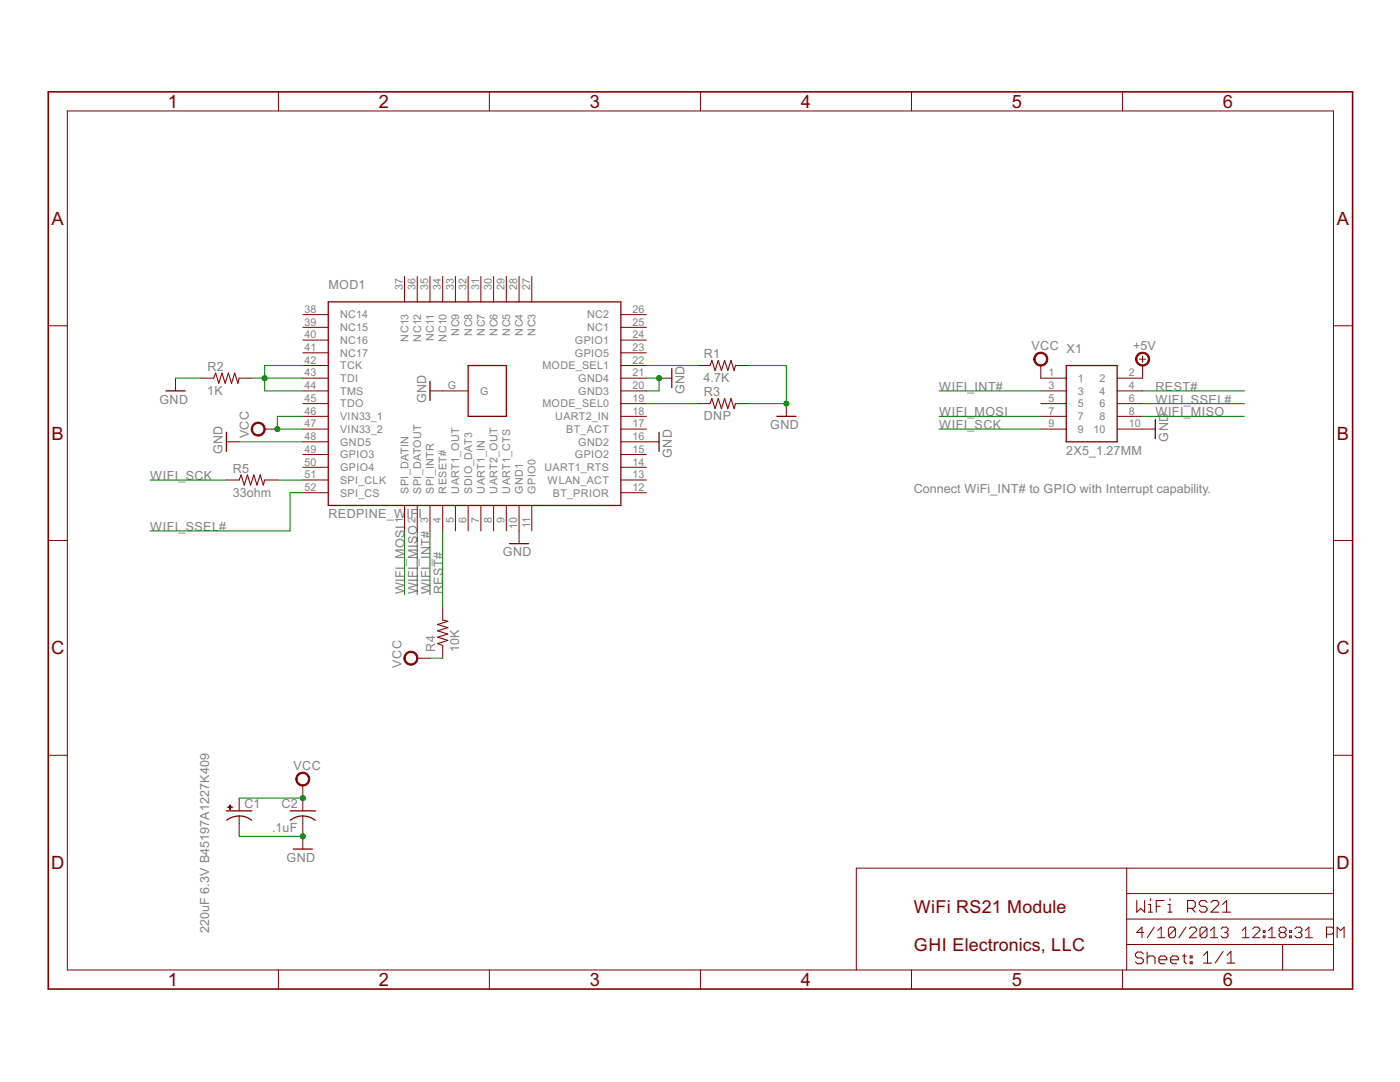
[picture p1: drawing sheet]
<svg xmlns="http://www.w3.org/2000/svg" width="279mm" height="216mm" viewBox="0 0 279 216" stroke-linecap="round" stroke-linejoin="round" font-family="sans-serif">
<g fill="none" stroke="#800000" stroke-width=".25">
<path d="M33.1 78h3.8M65.5 60.2h58.4v40.7h-58.4zM85.8 76.1v3.8M93.4 72.9h7.6v10.2h-7.6zM134.1 73.6v3.8M212.8 72.9h10.1v15.3h-10.1zM45.2 86.3v3.8M131.5 86.3v3.8M155 83.1h3.8M230.6 83.7v3.8M101.7 108.5h3.8M45.2 161.8h5.1"/>
<path d="M45.3 163.7a4 4 0 0 1 4.9 0M57.9 161.8h5.1M57.9 163.7a4 4 0 0 1 5 0M58.5 169.4h3.8"/>
</g>
<g fill="none" stroke="#800000" stroke-width=".2">
<path d="M55.6 18.3v3.8M97.7 18.3v3.8M139.8 18.3v3.8M181.9 18.3v3.8M224 18.3v3.8M13.4 22.1h252.7v171.4h-252.7zM80.7 55.2v5M83.3 55.2v5M85.8 55.2v5M88.3 55.2v5M90.9 55.2v5M93.4 55.2v5"/>
<path d="M96 55.2v5M98.5 55.2v5M101 55.2v5M103.6 55.2v5M106.1 55.2v5M9.6 65h3.8M35 75.5v2.5M40.1 75.5h2.6M47.7 75.5h2.6M60.4 75.5h5.1M60.4 78h5.1M60.4 72.9h5.1"/>
<path d="M60.4 70.4h5.1M60.4 67.9h5.1M60.4 65.3h5.1M60.4 62.8h5.1M85.8 78h7.6M123.9 75.5h5.1M123.9 78h5.1M123.9 72.9h5.1M123.9 70.4h5.1M123.9 67.9h5.1M123.9 65.3h5.1M123.9 62.8h5.1"/>
<path d="M131.5 75.5h2.6M139.1 72.9h2.6M146.8 72.9h2.5M207.7 72.9v2.6h5.1M207.7 78h5.1M222.9 78h5.1M227.4 71.7h1.3M228 71v1.3M228 72.9v2.6h-5.1M266.1 65h3.8M45.2 95.8h2.5M45.2 88.2h2.5"/>
<path d="M52.8 85.6h2.6M52.8 95.8h2.6M60.4 85.6h5.1M60.4 80.5h5.1M60.4 83.1h5.1M60.4 98.3h5.1M60.4 95.8h5.1M60.4 93.2h5.1M60.4 90.7h5.1M60.4 88.2h5.1M123.9 85.6h5.1M123.9 80.5h5.1"/>
<path d="M123.9 83.1h5.1M123.9 98.3h5.1M123.9 95.8h5.1M123.9 93.2h5.1M123.9 90.7h5.1M123.9 88.2h7.6M139.1 80.5h2.6M146.8 80.5h2.5M156.9 80.5v2.6M207.7 85.6h5.1M207.7 80.5h5.1M207.7 83.1h5.1"/>
<path d="M222.9 85.6h7.7M222.9 80.5h5.1M222.9 83.1h5.1M9.6 107.8h3.8M80.7 100.9v5M83.3 100.9v5M85.8 100.9v5M88.3 100.9v5M90.9 100.9v5M93.4 100.9v5M96 100.9v5M98.5 100.9v5"/>
<path d="M101 100.9v5M103.6 100.9v7.6M106.1 100.9v5M266.1 107.8h3.8M83.3 131.3h2.5M88.3 121.2v2.5M88.3 128.8v2.5M9.6 150.7h3.8M47.7 159.3v2.5M60.4 156.7v5.1M266.1 150.7h3.8M47.7 162.8v4.1"/>
<path d="M60.4 162.8v6.6M224.9 173.2v20.3M224.9 178.3h41.2M266.1 173.2h-95.2v20.3M55.6 193.5v3.9M97.7 193.5v3.9M139.8 193.5v3.9M181.9 193.5v3.9M224 193.5v3.9M224.9 188.5h41.2M224.9 183.4h41.2M228.3 186.1h-1.5l1.1-1.1v2.1"/>
<path d="M230.4 185l-1.4 2.1M231.1 185.7l.7-.7v2.1M231.1 187.1h1.4M234.6 185.4v1.4l-.4 .3h-.7l-.3-.3M234.6 185.4l-.4-.4h-.7l-.3 .4v1.4M234.6 185.4l-1.4 1.4M236.7 185l-1.4 2.1M237.4 185.4l.3-.4h.7l.4 .4v.3l-1.4 1.4h1.4M240.9 185.4v1.4l-.4 .3h-.7l-.3-.3M240.9 185.4l-.4-.4h-.7l-.3 .4v1.4M240.9 185.4l-1.4 1.4M241.6 187.1h1.4"/>
<path d="M241.6 185.7l.7-.7v2.1M243.7 185.4l.3-.4h.8l.3 .4v.3l-.3 .4M244.4 186.1h.4M244.8 186.1l.3 .3v.4l-.3 .3h-.8l-.3-.3M247.9 187.1h1.4M247.9 185.7l.7-.7v2.1M250 185.4l.4-.4h.7l.3 .4v.3l-1.4 1.4h1.4M252.1 185.7h.4v.4h-.4zM252.1 186.8h.4v.3h-.4zM253.2 187.1h1.4M253.2 185.7l.7-.7v2.1M255.6 186.1h.7"/>
<path d="M255.6 186.1l-.3 .3v.4l.3 .3h.7l.4-.3v-.4l-.4-.3M255.6 186.1l-.3-.4v-.3l.3-.4h.7l.4 .4v.3l-.4 .4M256 188.5v5M257.4 185.7h.3v.4h-.3zM257.4 186.8h.3v.3h-.3zM258.4 185.4l.4-.4h.7l.3 .4v.3l-.3 .4M259.1 186.1h.4M259.5 186.1l.3 .3v.4l-.3 .3h-.7l-.4-.3M260.5 187.1h1.4M260.5 185.7l.7-.7v2.1M266.1 185.4l-.3-.4h-1.1v2.1M266.1 186.1l-.3 .3h-1.1"/>
<path d="M266.8 187.1v-2.1l.7 .7 .7-.7v2.1"/>
</g>
<g fill="#800000" stroke="#800000" stroke-width=".2">
<path d="M227 70.7a1.4 1.4 0 0 1 2.2 .2 1.4 1.4 0 0 1-.8 2.1 1.4 1.4 0 0 1-1.8-1.3h.3a1.15 1.15 0 0 1 1.6-1.1 1.15 1.15 0 0 1 .3 1.9 1.15 1.15 0 0 1-1.9-.6v-.2h-.3z" fill-rule="evenodd"/>
<path d="M206.7 70.7a1.4 1.4 0 0 1 2.2 .2 1.4 1.4 0 0 1-.8 2.1 1.4 1.4 0 0 1-1.8-1.3h.3a1.15 1.15 0 0 1 1.6-1.1 1.15 1.15 0 0 1 .3 1.9 1.15 1.15 0 0 1-1.9-.6v-.2h-.3z" fill-rule="evenodd"/>
<path d="M59.4 154.5a1.4 1.4 0 0 1 2.2 .2 1.4 1.4 0 0 1-.8 2.1 1.4 1.4 0 0 1-1.8-1.3h.3a1.14 1.14 0 0 1 1.7-1 1.14 1.14 0 0 1 .1 1.9 1.14 1.14 0 0 1-1.8-.7v-.2h-.3z" fill-rule="evenodd"/>
<path d="M81 130.4a1.4 1.4 0 0 1 2.2 .2 1.4 1.4 0 0 1-.8 2.1 1.4 1.4 0 0 1-1.8-1.4h.3a1.15 1.15 0 0 1 1.6-1 1.15 1.15 0 0 1 .3 1.9 1.15 1.15 0 0 1-1.9-.6v-.3h-.3z" fill-rule="evenodd"/>
<path d="M50.5 84.7a1.4 1.4 0 0 1 2.2 .2 1.4 1.4 0 0 1-.8 2.1 1.4 1.4 0 0 1-1.8-1.4h.3a1.14 1.14 0 0 1 1.7-.9 1.14 1.14 0 0 1 .1 1.9 1.14 1.14 0 0 1-1.8-.7v-.3h-.3z" fill-rule="evenodd"/>
</g>
<g fill="#800000" stroke="#800000" stroke-width=".2">
<path d="M45.5 161h.9v.1h-.9z"/>
<path d="M45.8 160.6h.2v.9h-.2z"/>
</g>
<g fill="none" stroke="#800000" stroke-width=".21">
<path d="M42.7 75.5l.3-1.1 .7 2.1 .6-2.1 .6 2.1 .7-2.1 .6 2.1 .6-2.1 .7 2.1 .2-1M141.7 72.9l.4-1 .6 2 .6-2 .7 2 .6-2 .6 2 .7-2 .6 2 .3-1M47.7 95.8l.4-1 .6 2 .7-2 .6 2 .7-2 .6 2 .6-2 .7 2 .2-1M141.7 80.5l.4-1 .6 2.1 .6-2.1 .7 2.1 .6-2.1 .6 2.1 .7-2.1 .6 2.1 .3-1.1M88.3 123.7l1.1 .3-2.1 .6 2.1 .6-2.1 .7 2.1 .6-2.1 .6 2.1 .7-2.1 .6 1 .4M226.9 179.7v2.3l.7-.7 .8 .7v-2.3M229.6 179.3v.4M232.3 179.7h-1.5v2.3M233.5 179.3v.4M228.2 190.4l-.4-.4h-.8l-.4 .4v.4l.4 .3h.8l.4 .4v.4l-.4 .4h-.8l-.4-.4M228.9 190v2.3M228.9 191.1l.4-.3h.8l.4 .3v1.2"/>
<path d="M229.2 180.5h.4v1.5M229.2 182h.8M230.8 180.8h.7M231.3 191.5h1.6v-.4l-.4-.3h-.8l-.4 .3v.8l.4 .4h.8M233.1 180.5h.4v1.5M233.1 182h.8M233.6 191.5h1.6v-.4l-.4-.3h-.8l-.4 .3v.8l.4 .4h.8M236 190.8h.7M236.3 190.4v1.5l.4 .4M237 181.3h1.2l.3-.5v-.7l-.3-.4h-1.2v2.3M237.5 190.8h.4v.3h-.4zM237.5 191.9h.4v.4h-.4z"/>
<path d="M237.8 181.3l.7 .7M240.2 190.6l.8-.8v2.4M240.2 192.2h1.6M240.9 180.1l-.4-.4h-.8l-.4 .4v.4l.4 .3h.8l.4 .5v.3l-.4 .4h-.8l-.4-.4M241.7 180.1l.4-.4h.7l.4 .4v.4l-1.5 1.5h1.5M244 182h1.6M244 180.5l.8-.8v2.3M244.1 189.8l-1.6 2.4M244.9 192.2h1.5M244.9 190.6l.8-.8v2.4"/>
</g>
<path d="M9.6 18.3h260.3v179.1h-260.3z" fill="none" stroke="#800000" stroke-width=".32"/>
<g fill="none" stroke="#008000" stroke-width=".2">
<path d="M35 75.5h5.1M50.3 75.5h10.1M60.4 72.9h-7.6v5.1h7.6M129 72.9h10.1M129 75.5h2.5v2.5h-2.5M149.3 72.9h7.6v7.6h-7.6M187.4 78h20.3M228 78h20.3M30 95.8h15.2M47.7 88.2h12.7M55.4 95.8h5M60.4 83.1h-5v2.5h5"/>
<path d="M60.4 98.3h-2.5v7.6h-27.9M129 80.5h10.1M187.4 85.6h20.3M187.4 83.1h20.3M228 83.1h20.3M228 80.5h20.3M80.7 105.9v12.7M83.3 105.9v12.7M85.8 105.9v12.7M88.3 105.9v15.3M85.8 131.3h2.5M47.7 159.3h12.7"/>
<path d="M47.7 166.9h12.7"/>
</g>
<g fill="#008000" stroke="#008000" stroke-width=".2">
<circle cx="60.4" cy="159.3" r=".51"/>
<circle cx="55.4" cy="85.6" r=".51"/>
<circle cx="60.4" cy="166.9" r=".51"/>
<circle cx="156.9" cy="80.5" r=".51"/>
<circle cx="131.5" cy="75.5" r=".51"/>
<circle cx="52.8" cy="75.5" r=".51"/>
</g>
<g font-size="4.1" fill="#800000">
<text x="33.5" y="21.5">1</text>
<text x="75.6" y="21.5">2</text>
<text x="117.7" y="21.5">3</text>
<text x="159.8" y="21.5">4</text>
<text x="201.9" y="21.5">5</text>
<text x="244.1" y="21.5">6</text>
<text x="10.3" y="44.9">A</text>
<text x="266.8" y="44.9">A</text>
<text x="10.3" y="87.7">B</text>
<text x="266.8" y="87.7">B</text>
<text x="10.2" y="130.6">C</text>
<text x="266.7" y="130.6">C</text>
<text x="10.2" y="173.4">D</text>
<text x="266.7" y="173.4">D</text>
<text x="33.5" y="196.7">1</text>
<text x="75.6" y="196.7">2</text>
<text x="117.7" y="196.7">3</text>
<text x="159.8" y="196.7">4</text>
<text x="201.9" y="196.7">5</text>
<text x="244.1" y="196.7">6</text>
</g>
<g font-size="4" fill="#800000">
<text x="182.4" y="182.1">WiFi RS21 Module</text>
<text x="182.4" y="189.7">GHI Electronics, LLC</text>
</g>
<g font-size="2.8" fill="#808080">
<text x="65.5" y="57.7">MOD1</text>
<text x="140.5" y="71.4">R1</text>
<text x="205.9" y="69.8">VCC X1</text>
<text x="226.1" y="69.8">+5V</text>
<text x="41.4" y="74">R2</text>
<text x="140.4" y="76.2">4.7K</text>
<text x="31.8" y="80.5">GND</text>
<text x="41.4" y="78.8">1K</text>
<text x="85.1" y="80.5" transform="rotate(-90 85.1 80.5)">GND</text>
<text x="136.6" y="78.7" transform="rotate(-90 136.6 78.7)">GND</text>
<text x="140.5" y="83.8">DNP</text>
<text x="140.5" y="79">R3</text>
<text x="187.4" y="83.1">WIFI_MOSI</text>
<text x="187.4" y="78">WIFI_INT#</text>
<text x="230.6" y="78">REST#</text>
<text x="230.6" y="83.1">WIFI_MISO</text>
<text x="230.6" y="80.5">WIFI_SSEL#</text>
<text x="49.6" y="87.5" transform="rotate(-90 49.6 87.5)">VCC</text>
<text x="153.7" y="85.6">GND</text>
<text x="187.4" y="85.6">WIFI_SCK</text>
<text x="233.1" y="88.1" transform="rotate(-90 233.1 88.1)">GND</text>
<text x="30" y="95.8">WIFI_SCK</text>
<text x="44.4" y="90.7" transform="rotate(-90 44.4 90.7)">GND</text>
<text x="46.5" y="94.3">R5</text>
<text x="134.1" y="91.4" transform="rotate(-90 134.1 91.4)">GND</text>
<text x="212.8" y="90.7">2X5_1.27MM</text>
<text x="46.5" y="99.1">33ohm</text>
<text x="182.4" y="98.3">Connect WiFi_INT# to GPIO with Interrupt capability.</text>
<text x="30" y="105.9">WIFI_SSEL#</text>
<text x="65.5" y="103.4">REDPINE_W</text>
<text x="81.1" y="103.4">IF</text>
<text x="83.5" y="103.4">I</text>
<text x="100.4" y="111">GND</text>
<text x="80.7" y="118.6" transform="rotate(-90 80.7 118.6)">WIFI_MOSI</text>
<text x="83.3" y="118.6" transform="rotate(-90 83.3 118.6)">WIFI_MISO</text>
<text x="85.8" y="118.6" transform="rotate(-90 85.8 118.6)">WIFI_INT#</text>
<text x="88.4" y="118.6" transform="rotate(-90 88.4 118.6)">REST#</text>
<text x="86.9" y="130" transform="rotate(-90 86.9 130)">R4</text>
<text x="91.7" y="130.1" transform="rotate(-90 91.7 130.1)">10K</text>
<text x="80.1" y="133.2" transform="rotate(-90 80.1 133.2)">VCC</text>
<text x="58.6" y="153.6">VCC</text>
<text x="48.8" y="161.2">C1</text>
<text x="56.2" y="161.2">C2</text>
<text x="54.3" y="166">.1uF</text>
<text x="57.2" y="172">GND</text>
<text x="41.8" y="186.2" transform="rotate(-90 41.8 186.2)">220uF 6.3V B45197A1227K409</text>
</g>
<g font-size="2.4" fill="#808080">
<text x="80.4" y="57.9" transform="rotate(-90 80.4 57.9)">37</text>
<text x="82.9" y="57.9" transform="rotate(-90 82.9 57.9)">36</text>
<text x="85.5" y="57.9" transform="rotate(-90 85.5 57.9)">35</text>
<text x="88" y="57.9" transform="rotate(-90 88 57.9)">34</text>
<text x="90.5" y="57.9" transform="rotate(-90 90.5 57.9)">33</text>
<text x="93.1" y="57.9" transform="rotate(-90 93.1 57.9)">32</text>
<text x="95.6" y="57.9" transform="rotate(-90 95.6 57.9)">31</text>
<text x="98.2" y="57.9" transform="rotate(-90 98.2 57.9)">30</text>
<text x="100.7" y="57.9" transform="rotate(-90 100.7 57.9)">29</text>
<text x="103.2" y="57.9" transform="rotate(-90 103.2 57.9)">28</text>
<text x="105.8" y="57.9" transform="rotate(-90 105.8 57.9)">27</text>
<text x="60.8" y="62.4">38</text>
<text x="60.8" y="65">39</text>
<text x="67.9" y="63.5">NC14</text>
<text x="117.2" y="63.5">NC2</text>
<text x="126.2" y="65">25</text>
<text x="126.2" y="62.4">26</text>
<text x="60.8" y="67.5">40</text>
<text x="60.8" y="70">41</text>
<text x="67.9" y="66.1">NC15</text>
<text x="67.9" y="68.6">NC16</text>
<text x="67.9" y="71.2">NC17</text>
<text x="81.5" y="68.2" transform="rotate(-90 81.5 68.2)">NC13</text>
<text x="84" y="68.2" transform="rotate(-90 84 68.2)">NC12</text>
<text x="86.6" y="68" transform="rotate(-90 86.6 68)">NC11</text>
<text x="89.1" y="68.2" transform="rotate(-90 89.1 68.2)">NC10</text>
<text x="91.7" y="67" transform="rotate(-90 91.7 67)">NC9</text>
<text x="94.2" y="67" transform="rotate(-90 94.2 67)">NC8</text>
<text x="96.7" y="67" transform="rotate(-90 96.7 67)">NC7</text>
<text x="99.3" y="67" transform="rotate(-90 99.3 67)">NC6</text>
<text x="101.8" y="67" transform="rotate(-90 101.8 67)">NC5</text>
<text x="104.4" y="67" transform="rotate(-90 104.4 67)">NC4</text>
<text x="106.9" y="67" transform="rotate(-90 106.9 67)">NC3</text>
<text x="114.7" y="71.2">GPIO5</text>
<text x="114.7" y="68.6">GPIO1</text>
<text x="117.2" y="66.1">NC1</text>
<text x="126.2" y="70">23</text>
<text x="126.2" y="67.5">24</text>
<text x="60.8" y="72.6">42</text>
<text x="60.8" y="75.1">43</text>
<text x="60.8" y="77.7">44</text>
<text x="67.9" y="73.7">TCK</text>
<text x="67.9" y="76.2">TDI</text>
<text x="89.4" y="77.7">G</text>
<text x="108.2" y="73.7">MODE_SEL1</text>
<text x="115.4" y="76.2">GND4</text>
<text x="126.2" y="77.7">20</text>
<text x="126.2" y="75.1">21</text>
<text x="126.2" y="72.6">22</text>
<text x="209.3" y="75.1">1</text>
<text x="209.3" y="77.7">3</text>
<text x="215.1" y="76.2">1</text>
<text x="219.4" y="76.2">2</text>
<text x="225.3" y="75.1">2</text>
<text x="225.3" y="77.7">4</text>
<text x="60.8" y="80.2">45</text>
<text x="60.8" y="82.7">46</text>
<text x="67.9" y="78.8">TMS</text>
<text x="67.9" y="81.3">TDO</text>
<text x="67.9" y="83.8">VIN33_1</text>
<text x="95.8" y="78.8">G</text>
<text x="108.2" y="81.3">MODE_SEL0</text>
<text x="110.8" y="83.8">UART2_IN</text>
<text x="115.4" y="78.8">GND3</text>
<text x="126.2" y="82.7">18</text>
<text x="126.2" y="80.2">19</text>
<text x="209.3" y="80.2">5</text>
<text x="209.3" y="82.7">7</text>
<text x="215.1" y="78.8">3</text>
<text x="215.1" y="81.3">5</text>
<text x="215.1" y="83.8">7</text>
<text x="219.4" y="78.8">4</text>
<text x="219.4" y="81.3">6</text>
<text x="219.4" y="83.8">8</text>
<text x="225.3" y="80.2">6</text>
<text x="225.3" y="82.7">8</text>
<text x="60.8" y="85.3">47</text>
<text x="60.8" y="87.8">48</text>
<text x="67.9" y="86.4">VIN33_2</text>
<text x="67.9" y="88.9">GND5</text>
<text x="113" y="86.4">BT_ACT</text>
<text x="115.4" y="88.9">GND2</text>
<text x="126.2" y="87.8">16</text>
<text x="126.2" y="85.3">17</text>
<text x="209.3" y="85.3">9</text>
<text x="215.1" y="86.4">9</text>
<text x="218.2" y="86.4">10</text>
<text x="225.3" y="85.3">10</text>
<text x="60.8" y="90.3">49</text>
<text x="60.8" y="92.9">50</text>
<text x="60.8" y="95.4">51</text>
<text x="67.9" y="91.5">GPIO3</text>
<text x="67.9" y="94">GPIO4</text>
<text x="108.6" y="94">UART1_RTS</text>
<text x="114.7" y="91.5">GPIO2</text>
<text x="126.2" y="95.4">13</text>
<text x="126.2" y="92.9">14</text>
<text x="126.2" y="90.3">15</text>
<text x="60.8" y="98">52</text>
<text x="67.9" y="96.5">SPI_CLK</text>
<text x="67.9" y="99.1">SPI_CS</text>
<text x="81.5" y="98.5" transform="rotate(-90 81.5 98.5)">SPI_DATIN</text>
<text x="84" y="98.5" transform="rotate(-90 84 98.5)">SPI_DATOUT</text>
<text x="86.6" y="98.5" transform="rotate(-90 86.6 98.5)">SPI_INTR</text>
<text x="89.1" y="98.5" transform="rotate(-90 89.1 98.5)">RESET#</text>
<text x="91.7" y="98.5" transform="rotate(-90 91.7 98.5)">UART1_OUT</text>
<text x="94.2" y="98.5" transform="rotate(-90 94.2 98.5)">SDIO_DAT3</text>
<text x="96.7" y="98.5" transform="rotate(-90 96.7 98.5)">UART1_IN</text>
<text x="99.3" y="98.5" transform="rotate(-90 99.3 98.5)">UART2_OUT</text>
<text x="101.8" y="98.5" transform="rotate(-90 101.8 98.5)">UART1_CTS</text>
<text x="104.4" y="98.5" transform="rotate(-90 104.4 98.5)">GND1</text>
<text x="106.9" y="98.5" transform="rotate(-90 106.9 98.5)">GPIO0</text>
<text x="109.3" y="96.5">WLAN_ACT</text>
<text x="110.3" y="99.1">BT_PRIOR</text>
<text x="126.2" y="98">12</text>
<text x="80.4" y="104.4" transform="rotate(-90 80.4 104.4)">1</text>
<text x="82.9" y="104.4" transform="rotate(-90 82.9 104.4)">2</text>
<text x="85.5" y="104.4" transform="rotate(-90 85.5 104.4)">3</text>
<text x="88" y="104.4" transform="rotate(-90 88 104.4)">4</text>
<text x="90.5" y="104.4" transform="rotate(-90 90.5 104.4)">5</text>
<text x="93.1" y="104.4" transform="rotate(-90 93.1 104.4)">6</text>
<text x="95.6" y="104.4" transform="rotate(-90 95.6 104.4)">7</text>
<text x="98.2" y="104.4" transform="rotate(-90 98.2 104.4)">8</text>
<text x="100.7" y="104.4" transform="rotate(-90 100.7 104.4)">9</text>
<text x="103.2" y="105.6" transform="rotate(-90 103.2 105.6)">10</text>
<text x="105.8" y="105.4" transform="rotate(-90 105.8 105.4)">11</text>
</g>
</svg>
